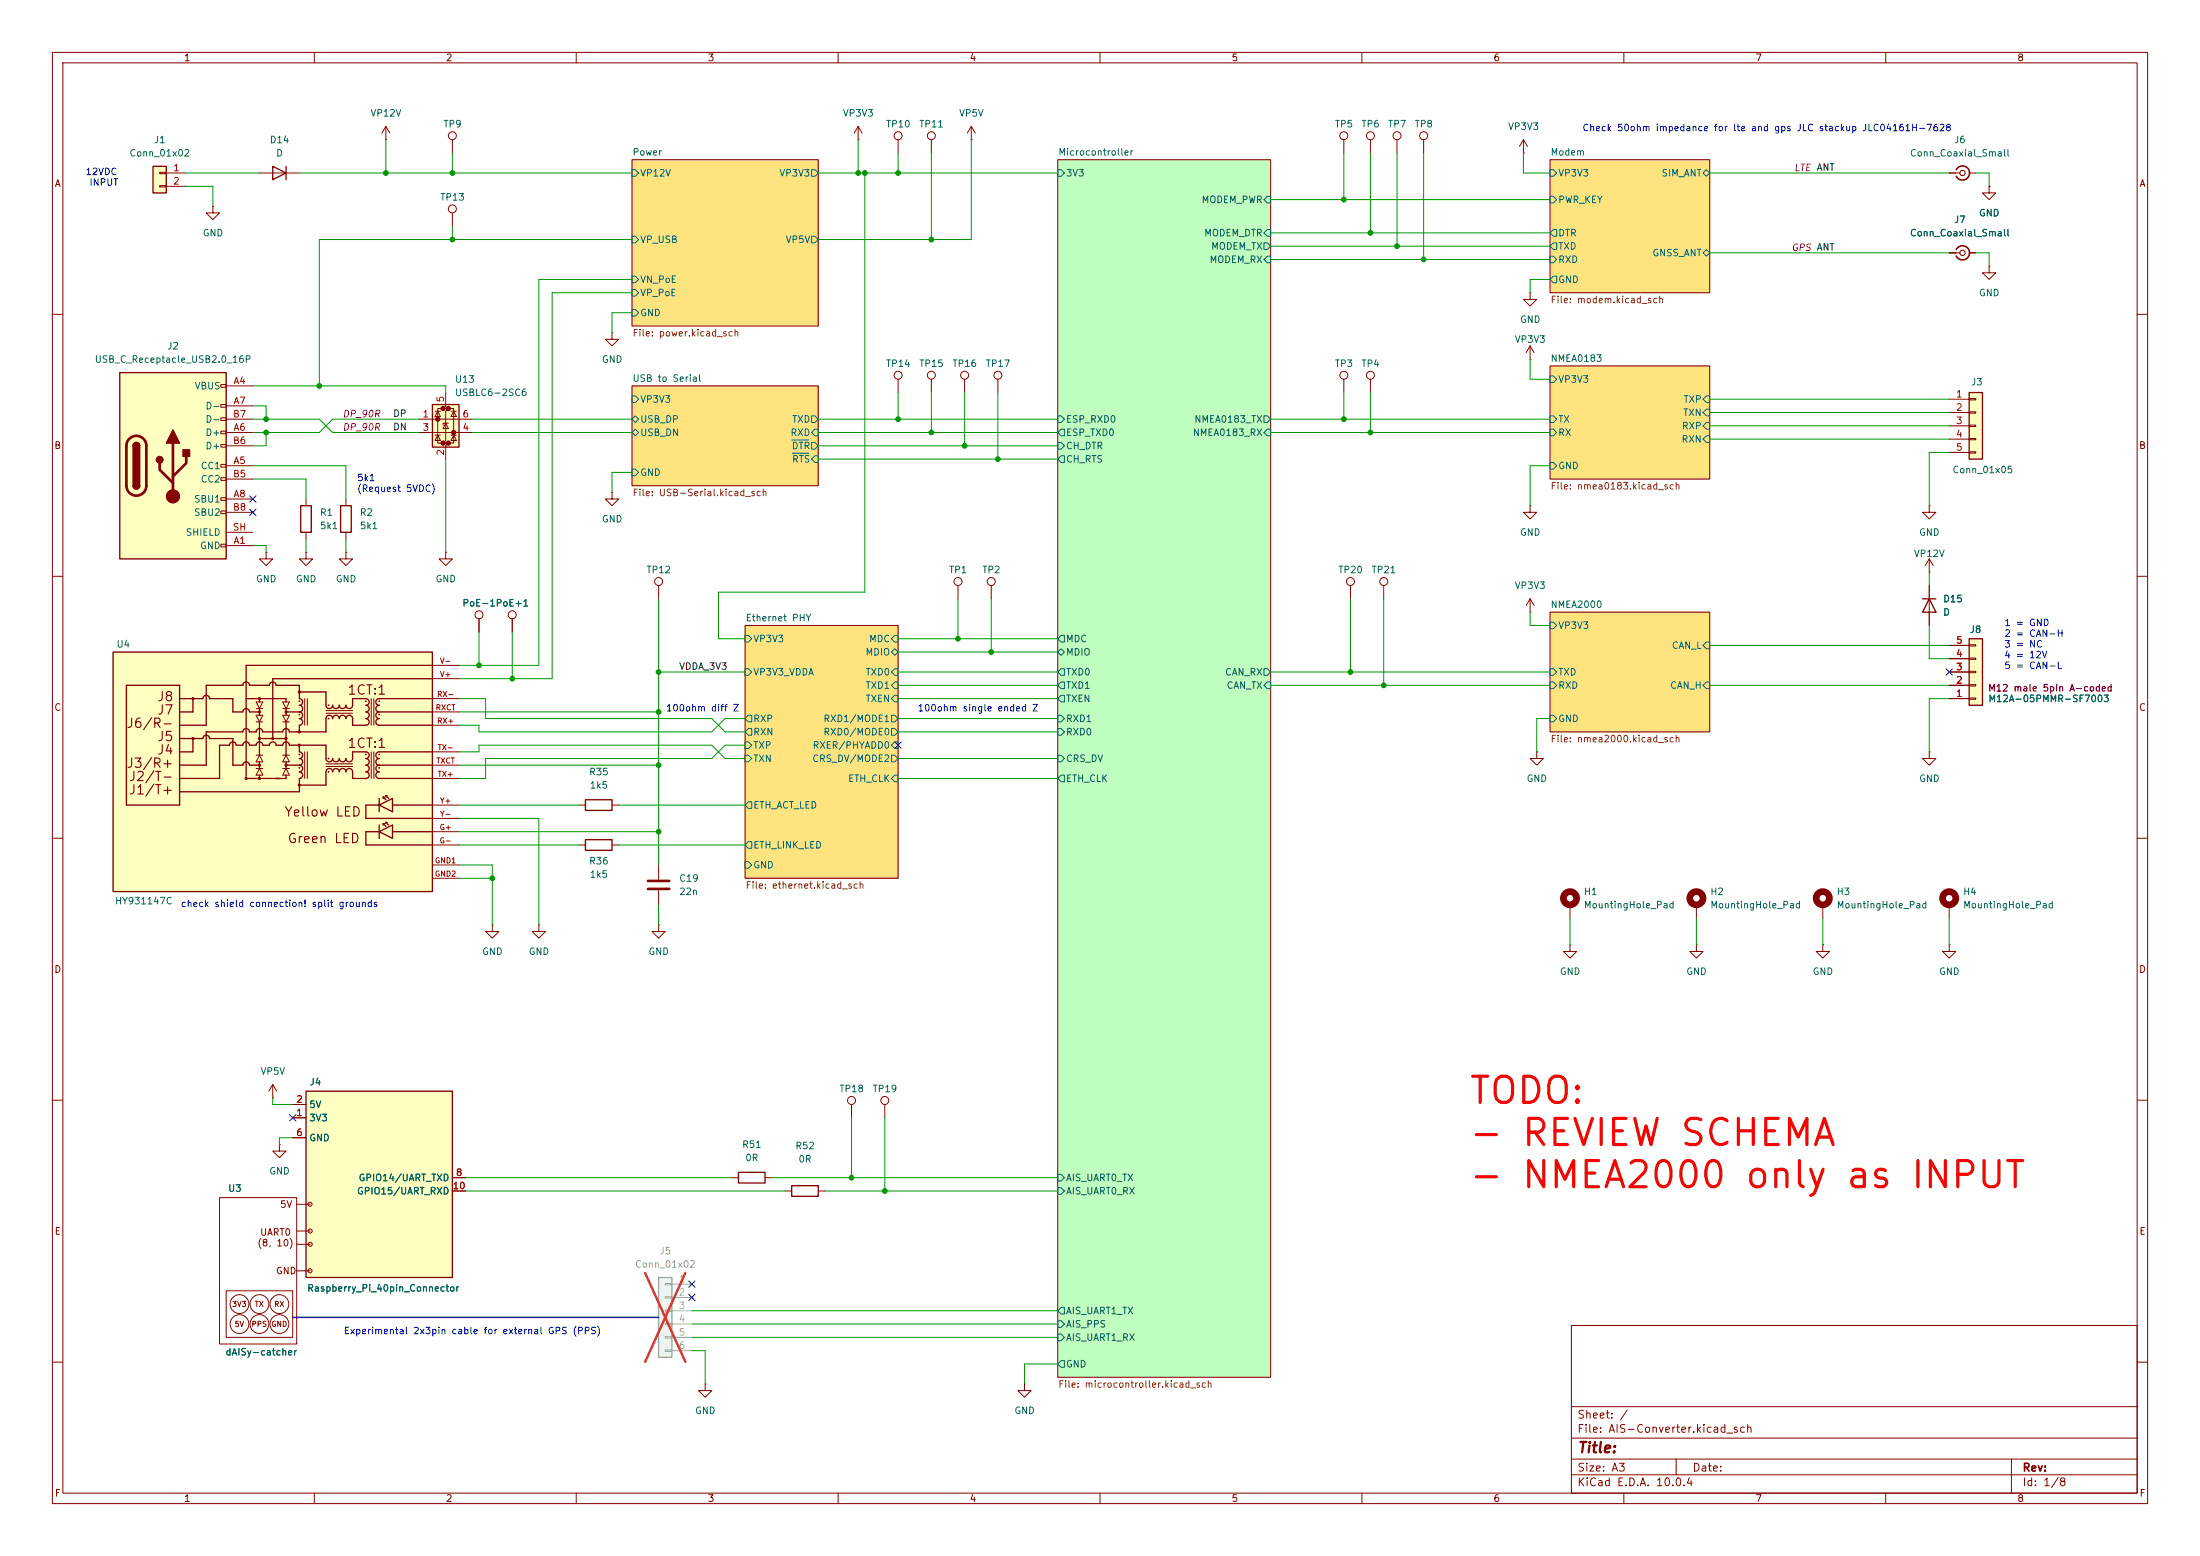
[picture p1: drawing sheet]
<svg xmlns="http://www.w3.org/2000/svg" width="420mm" height="297mm" viewBox="0 0 420 297" stroke-linecap="round" stroke-linejoin="round" font-family="sans-serif">
<g fill="none" stroke="#840000" stroke-width=".19">
<path d="M10 10h400v277h-400zM12 12h396v273h-396zM60 10v2M110 10v2M160 10v2M210 10v2M260 10v2M310 10v2M360 10v2M120.6 30.5h35.6v31.7h-35.6zM201.9 30.5h40.7v232.4h-40.7zM295.9 30.5h30.5v25.4h-30.5z"/>
<path d="M372.1 33h2M375.9 33h1.3M379.7 35.6v1.2h1.3l-1.3 1.3-1.2-1.3h1.2M379.7 35.6h.1M372.1 48.3h2M375.9 48.3h1.3M10 60h2M120.6 73.7h35.6v19h-35.6zM295.9 69.9h30.5v21.5h-30.5zM408 60h2M292.1 96.5v1.3h1.3l-1.3 1.3-1.3-1.3h1.3M292.1 96.5h.1"/>
<path d="M10 110h2M142.2 119.4h29.2v48.2h-29.2zM295.9 116.8h30.5v22.9h-30.5zM408 110h2M10 160h2M408 160h2M348 172.7v2.6M372.1 172.7v2.6M10 210h2M408 210h2M300 253h108v32h-108zM10 260h2"/>
<path d="M300 278.5h108M300 274.5h108M300 268.5h108M320 278.5v3M384 278.5v6.5M408 260h2M60 285v2M110 285v2M160 285v2M210 285v2M260 285v2M300 281.5h108"/>
<path d="M310 285v2M360 285v2"/>
</g>
<g fill="#ffe37f" stroke="#ffe37f" stroke-width=".19">
<path d="M295.9 116.8h30.5v22.9h-30.5z"/>
<path d="M295.9 69.9h30.5v21.5h-30.5z"/>
<path d="M295.9 30.5h30.5v25.4h-30.5z"/>
<path d="M120.6 30.5h35.6v31.7h-35.6z"/>
<path d="M120.6 73.7h35.6v19h-35.6z"/>
<path d="M142.2 119.4h29.2v48.2h-29.2z"/>
</g>
<path d="M201.9 30.5h40.7v232.4h-40.7z" fill="#bfffbf" stroke="#bfffbf" stroke-width=".19"/>
<g fill="none" stroke="#006464" stroke-width=".19">
<path d="M120.6 32.4h.7l.6 .6-.6 .7h-.7zM154.9 32.4h.7l.6 .6-.6 .7h-.7zM201.9 32.4h.7l.6 .6-.6 .7h-.7zM241.9 37.5h.7v1.2h-.7l-.6-.6zM295.9 37.5h.6l.7 .6-.7 .6h-.6zM295.9 32.4h.6l.7 .6-.7 .7h-.6zM325.8 32.4l.6 .6-.6 .7-.7-.7zM120.6 59.1h.7l.6 .6-.6 .6h-.7zM120.6 52.7h.7l.6 .6-.6 .7h-.7zM120.6 55.2h.7l.6 .7-.6 .6h-.7zM120.6 45.1h.7l.6 .6-.6 .7h-.7zM154.9 45.1h.7l.6 .6-.6 .7h-.7z"/>
<path d="M241.3 46.4h.6l.7 .6-.7 .6h-.6zM241.9 43.8h.7v1.3h-.7l-.6-.6zM241.9 48.9h.7v1.3h-.7l-.6-.7zM295.9 48.9h.6l.7 .6-.7 .7h-.6zM296.5 43.8h.7v1.3h-.7l-.6-.6zM296.5 52.7h.7v1.3h-.7l-.6-.7zM296.5 46.4h.7v1.2h-.7l-.6-.6zM325.1 48.3l.7-.7 .6 .7-.6 .6zM120.6 75.6h.7l.6 .6-.6 .6h-.7zM154.9 79.4h.7l.6 .6-.6 .6h-.7zM201.9 79.4h.7l.6 .6-.6 .6h-.7zM241.3 79.4h.6l.7 .6-.7 .6h-.6z"/>
<path d="M295.9 79.4h.6l.7 .6-.7 .6h-.6zM295.9 71.8h.6l.7 .6-.7 .6h-.6zM325.8 78.1h.6v1.3h-.6l-.7-.7zM325.8 75.6h.6v1.2h-.6l-.7-.6zM120.6 89.5h.7l.6 .7-.6 .6h-.7zM120.6 82.6l.7-.7 .6 .7-.6 .6zM120.6 80l.7-.6 .6 .6-.6 .6zM151.2 84h3.2M151.2 86.5h3.2M154.9 82.6l.7-.7h.6v1.3h-.6zM154.9 84.5h.7l.6 .6-.6 .6h-.7zM154.9 87.6l.7-.6h.6v1.3h-.6z"/>
<path d="M201.9 84.5h.7l.6 .6-.6 .6h-.7zM202.6 87h.6v1.3h-.6l-.7-.7zM202.6 81.9h.6v1.3h-.6l-.7-.6zM241.9 81.9h.7v1.3h-.7l-.6-.6zM295.9 88.3h.6l.7 .6-.7 .6h-.6zM295.9 81.9h.6l.7 .7-.7 .6h-.6zM325.8 83.2h.6v1.3h-.6l-.7-.7zM325.8 80.6h.6v1.3h-.6l-.7-.6zM295.9 118.7h.6l.7 .7-.7 .6h-.6zM142.2 121.3h.7l.6 .6-.6 .7h-.7zM142.2 127.6h.7l.6 .7-.6 .6h-.7zM142.9 139.1h.6v1.2h-.6l-.7-.6z"/>
<path d="M142.9 136.5h.6v1.3h-.6l-.7-.6zM170.2 124.5l.6-.7 .6 .7-.6 .6zM170.2 139.1h.6l.6 .6-.6 .6h-.6zM170.2 136.5h.6l.6 .7-.6 .6h-.6zM170.8 121.3h.6v1.3h-.6l-.6-.7zM170.8 127.6h.6v1.3h-.6l-.6-.6zM170.8 130.2h.6v1.2h-.6l-.6-.6zM170.8 132.7h.6v1.3h-.6l-.6-.6zM201.9 139.1h.7l.6 .6-.6 .6h-.7zM201.9 136.5h.7l.6 .7-.6 .6h-.7zM202.6 121.3h.6v1.3h-.6l-.7-.7zM202.6 123.8l.6 .7-.6 .6-.7-.6z"/>
<path d="M202.6 127.6h.6v1.3h-.6l-.7-.6zM202.6 130.2h.6v1.2h-.6l-.7-.6zM202.6 132.7h.6v1.3h-.6l-.7-.6zM241.3 127.6h.6l.7 .7-.7 .6h-.6zM241.9 130.2h.7v1.2h-.7l-.6-.6zM295.9 136.5h.6l.7 .7-.7 .6h-.6zM295.9 130.2h.6l.7 .6-.7 .6h-.6zM295.9 127.6h.6l.7 .7-.7 .6h-.6zM325.8 130.2h.6v1.2h-.6l-.7-.6zM325.8 122.6h.6v1.2h-.6l-.7-.6zM142.2 144.1h.7l.6 .7-.6 .6h-.7zM142.2 141.6h.7l.6 .6-.6 .7h-.7z"/>
<path d="M142.9 153h.6v1.3h-.6l-.7-.6zM170.2 144.1h.6l.6 .7-.6 .6h-.6zM170.8 148h.6v1.2h-.6l-.6-.6zM170.8 141.6h.6v1.3h-.6l-.6-.7zM201.9 144.1h.7l.6 .7-.6 .6h-.7zM202.6 148h.6v1.2h-.6l-.7-.6zM142.2 164.5h.7l.6 .6-.6 .6h-.7zM142.9 160.7h.6v1.2h-.6l-.7-.6zM201.9 224.2h.7l.6 .6-.6 .6h-.7zM201.9 226.7h.7l.6 .6-.6 .7h-.7zM201.9 252.1h.7l.6 .6-.6 .7h-.7zM201.9 254.6h.7l.6 .7-.6 .6h-.7z"/>
<path d="M202.6 259.7h.6v1.3h-.6l-.7-.7zM202.6 249.6h.6v1.2h-.6l-.7-.6z"/>
</g>
<g fill="none" stroke="#840000" stroke-width="1.3">
<circle cx="348" cy="171.4" r="1.27"/>
<circle cx="372.1" cy="171.4" r="1.27"/>
</g>
<g fill="none" stroke="#840000" stroke-width=".2">
<circle cx="374.6" cy="33" r=".51"/>
<circle cx="374.6" cy="48.3" r=".51"/>
</g>
<path d="M373.5 32.4a1.35 1.35 0 0 1 2-.4 1.35 1.35 0 0 1 0 2.1 1.35 1.35 0 0 1-2-.5M373.5 47.6a1.35 1.35 0 0 1 2-.4 1.35 1.35 0 0 1 0 2.1 1.35 1.35 0 0 1-2-.4" fill="none" stroke="#840000" stroke-width=".3"/>
<path d="M375.9 121.9h2.6v12.7h-2.6z" fill="#ffffc2"/>
<path d="M375.9 121.9h2.6v12.7h-2.6z" fill="none" stroke="#840000" stroke-width=".25"/>
<g fill="none" stroke="#840000" stroke-width=".19">
<path d="M379.7 50.8v1.3h1.3l-1.3 1.2-1.2-1.2h1.2M379.7 50.8h.1M257.8 111.8v2.5M372.1 133.4h3.8M372.1 130.8h3.8M372.1 128.3h3.8M372.1 125.7h3.8M372.1 123.2h3.8M375.9 133.2h1.3v.3h-1.3zM375.9 130.7h1.3v.2h-1.3zM375.9 128.1h1.3v.3h-1.3zM375.9 125.6h1.3v.3h-1.3z"/>
<path d="M375.9 123.1h1.3v.2h-1.3zM368.3 143.5v1.3h1.3l-1.3 1.3-1.3-1.3h1.3M368.3 143.5h.1"/>
<circle cx="257.8" cy="111" r=".76"/>
</g>
<path d="M375.9 74.9h2.6v12.7h-2.6z" fill="#ffffc2"/>
<path d="M375.9 74.9h2.6v12.7h-2.6z" fill="none" stroke="#840000" stroke-width=".25"/>
<g fill="none" stroke="#840000" stroke-width=".19">
<path d="M256.5 72.4v2.5M261.6 72.4v2.5M292.1 68.6h.1M292.1 66l-.8 1.3M292.1 66l.8 1.3M292.1 66v2.6M372.1 76.2h3.8M372.1 78.7h3.8M375.9 76.1h1.3v.2h-1.3zM375.9 78.6h1.3v.3h-1.3zM372.1 81.3h3.8M372.1 83.8h3.8"/>
<path d="M372.1 86.4h3.8M375.9 81.2h1.3v.2h-1.3zM375.9 83.7h1.3v.2h-1.3zM375.9 86.2h1.3v.3h-1.3zM348 180.3v1.3h1.2l-1.2 1.3-1.3-1.3h1.3M348 180.3h.1"/>
<circle cx="256.5" cy="71.6" r=".76"/>
<circle cx="261.6" cy="71.6" r=".76"/>
</g>
<path d="M125.7 243.8h2.6v15.3h-2.6z" fill="#f0f0f0"/>
<path d="M125.7 243.8h2.6v15.3h-2.6z" fill="none" stroke="#a1a1a1" stroke-width=".25"/>
<path d="M127 245h1.3v.2h-1.3zM127 247.5h1.3v.3h-1.3zM127 250.1h1.3v.2h-1.3zM127 252.6h1.3v.3h-1.3zM127 255.1h1.3v.3h-1.3zM127 257.7h1.3v.2h-1.3zM128.3 245.1h3.8M128.3 247.6h3.8M128.3 250.2h3.8M128.3 252.7h3.8M128.3 255.3h3.8M128.3 257.8h3.8" fill="none" stroke="#a1a1a1" stroke-width=".19"/>
<path d="M123.2 243l7.6 16.9M130.8 243l-7.6 16.9" fill="none" stroke="#e12e31" stroke-width=".46"/>
<g fill="none" stroke="#840000" stroke-width=".19">
<path d="M163.8 26.7h.1M163.8 24.1l-.7 1.3M163.8 24.1l.8 1.3M163.8 24.1v2.6M171.4 26.7v2.5M177.8 26.7v2.5M185.4 26.7h.1M185.4 24.1l-.7 1.3M185.4 24.1l.8 1.3M185.4 24.1v2.6M256.5 26.7v2.5M261.6 26.7v2.5"/>
<path d="M266.7 26.7v2.5M271.8 26.7v2.5M290.8 29.2h.1M290.8 26.7l-.7 1.2M290.8 26.7l.8 1.2M290.8 26.7v2.5M292.1 55.9v1.3h1.3l-1.3 1.2-1.3-1.2h1.3M292.1 55.9h.1M116.8 63.5v1.3h1.3l-1.3 1.2-1.2-1.2h1.2M116.8 63.5h.1M171.4 72.4v2.5M177.8 72.4v2.5"/>
<path d="M184.1 72.4v2.5M264.2 111.8v2.5M292.1 116.8h.1M292.1 114.3l-.8 1.3M292.1 114.3l.8 1.3M292.1 114.3v2.5M368.3 111.8v7.6M293.4 143.5v1.3h1.2l-1.2 1.3-1.3-1.3h1.3M293.4 143.5h.1M299.7 172.7v2.6M323.8 172.7v2.6M299.7 180.3v1.3h1.3l-1.3 1.3-1.3-1.3h1.3"/>
<path d="M299.7 180.3h.1M323.8 180.3v1.3h1.3l-1.3 1.3-1.2-1.3h1.2M323.8 180.3h.1M372.1 180.3v1.3h1.3l-1.3 1.3-1.3-1.3h1.3M372.1 180.3h.1M162.6 210.8v2.6M168.9 210.8v2.6M139.7 224.8h1.3M146 224.8h1.3"/>
<circle cx="171.5" cy="25.9" r=".76"/>
<circle cx="177.8" cy="25.9" r=".76"/>
<circle cx="256.5" cy="25.9" r=".76"/>
<circle cx="261.6" cy="25.9" r=".76"/>
<circle cx="266.7" cy="25.9" r=".76"/>
<circle cx="271.8" cy="25.9" r=".76"/>
<circle cx="171.4" cy="71.6" r=".76"/>
<circle cx="177.8" cy="71.6" r=".76"/>
<circle cx="184.1" cy="71.6" r=".76"/>
<circle cx="264.2" cy="111" r=".76"/>
<circle cx="162.6" cy="210.1" r=".76"/>
<circle cx="168.9" cy="210.1" r=".76"/>
</g>
<g fill="none" stroke="#840000" stroke-width="1.3">
<circle cx="299.7" cy="171.4" r="1.27"/>
<circle cx="323.9" cy="171.4" r="1.27"/>
</g>
<path d="M367 114.3h2.6M368.3 114.3l1.3 2.5h-2.6zM141 223.8h5v2h-5z" fill="none" stroke="#840000" stroke-width=".25"/>
<path d="M58.4 208.3h28v35.5h-28z" fill="#ffffc2"/>
<path d="M111.8 152.7h5v2h-5zM111.8 160.3h5v2h-5zM58.4 208.3h28v35.5h-28zM151.1 226.3h5.1v2h-5.1z" fill="none" stroke="#840000" stroke-width=".25"/>
<g fill="none" stroke="#840000" stroke-width=".19">
<path d="M190.5 72.4v2.5M368.3 96.5v1.3h1.3l-1.3 1.3-1.3-1.3h1.3M368.3 96.5h.1M182.9 111.8v2.5M189.2 111.8v2.5M368.3 109.2h.1M368.3 106.7l-.8 1.3M368.3 106.7l.8 1.3M368.3 106.7v2.5M110.5 153.7h1.3M116.8 153.7h1.3M94 176.5v1.3h1.2l-1.2 1.3-1.3-1.3h1.3"/>
<path d="M94 176.5h.1M102.9 176.5v1.3h1.2l-1.2 1.3-1.3-1.3h1.3M102.9 176.5h.1M110.5 161.3h1.3M116.8 161.3h1.3M125.7 176.5v1.3h1.3l-1.3 1.3-1.2-1.3h1.2M125.7 176.5h.1M125.7 165.1v2.8M125.7 169.9v2.8M52.1 209.6h.1M52.1 207l-.8 1.3M52.1 207l.7 1.3"/>
<path d="M52.1 207v2.6M53.3 218.4v1.3h1.3l-1.3 1.3-1.2-1.3h1.2M53.3 218.4h.1M55.9 213.4h2.5M55.9 210.8h2.5M55.9 217.2h2.5M41.9 228.6h14.7v27.9h-14.7zM56.6 229.9h2.6M56.7 235h2.5M56.7 237.5h2.5M86.4 224.8h2.5M86.4 227.3h2.5"/>
<path d="M149.9 227.3h1.2M156.2 227.3h1.3M43.2 246.4h12.7v8.9h-12.7zM56.6 242.6h2.6M134.6 264.2v1.2h1.3l-1.3 1.3-1.3-1.3h1.3M134.6 264.2h.1M195.6 264.2v1.2h1.2l-1.2 1.3-1.3-1.3h1.3M195.6 264.2h.1"/>
<circle cx="190.5" cy="71.6" r=".76"/>
<circle cx="182.9" cy="111" r=".76"/>
<circle cx="189.2" cy="111" r=".76"/>
<circle cx="59.2" cy="229.9" r=".39"/>
<circle cx="59.2" cy="235" r=".39"/>
<circle cx="59.2" cy="237.5" r=".39"/>
<circle cx="45.7" cy="252.7" r="1.8"/>
<circle cx="45.7" cy="248.9" r="1.8"/>
<circle cx="49.5" cy="248.9" r="1.8"/>
<circle cx="49.5" cy="252.7" r="1.8"/>
<circle cx="53.3" cy="248.9" r="1.8"/>
<circle cx="53.3" cy="252.7" r="1.8"/>
<circle cx="59.2" cy="242.6" r=".39"/>
</g>
<path d="M123.7 168.1h4.1M123.7 169.7h4.1" fill="none" stroke="#840000" stroke-width=".51"/>
<path d="M29.2 31.8h2.5v5h-2.5z" fill="#ffffc2"/>
<path d="M29.2 31.8h2.5v5h-2.5zM57.4 96.5h2v5.1h-2zM65 96.5h2.1v5.1h-2.1z" fill="none" stroke="#840000" stroke-width=".25"/>
<path d="M30.5 32.9h1.2v.2h-1.2zM30.5 35.4h1.2v.3h-1.2zM31.7 33h3.9M31.7 35.6h3.9M58.4 95.3v1.2M66 95.3v1.2M116.8 94v1.3h1.3l-1.3 1.2-1.2-1.2h1.2M116.8 94h.1M58.4 101.6v1.3M66 101.6v1.3M85.1 105.4v1.3h1.3l-1.3 1.3-1.3-1.3h1.3M85.1 105.4h.1" fill="none" stroke="#840000" stroke-width=".19"/>
<path d="M82.5 77.2h5.1v8.1h-5.1z" fill="#ffffc2"/>
<g fill="#840000" stroke="#840000" stroke-width=".51">
<circle cx="83.6" cy="80" r=".25"/>
<circle cx="84.6" cy="78" r=".25"/>
<circle cx="84.6" cy="84.6" r=".25"/>
<circle cx="85.6" cy="78" r=".25"/>
<circle cx="85.6" cy="84.6" r=".25"/>
<circle cx="86.6" cy="82.5" r=".25"/>
</g>
<g fill="none" stroke="#840000" stroke-width=".19">
<path d="M83.1 78.5h1M83.6 78.5l.5 1h-1zM84.6 78h-1v6.6h1M85.1 74.9v2.6l-.5 .5h1l-.5 .5v5.6l-.5 .5h1l-.5 .5v2.5M85.6 78h1v6.6h-1M86.1 78.5h1M86.6 78.5l.5 1h-1zM80 80h10.2M80 82.6h10.2M83.1 83.1h1M83.6 83.1l.5 1h-1zM85.1 80.8l.5 1h-1z"/>
<path d="M85.6 80.8h-1v.4M86.1 83.1h1M86.6 83.1l.5 1h-1z"/>
</g>
<path d="M82.5 77.2h5.1v8.1h-5.1z" fill="none" stroke="#840000" stroke-width=".25"/>
<path d="M22.9 71.1h20.3v35.6h-20.3z" fill="#ffffc2"/>
<g fill="none" stroke="#840000" stroke-width=".19">
<path d="M42.2 73.4h1v.5h-1zM42.2 77.2h1v.5h-1zM42.2 79.8h1v.5h-1zM43.2 73.7h5.1M43.2 77.5h5.1M42.2 82.3h1v.5h-1zM42.2 84.8h1v.5h-1zM42.2 88.6h1v.6h-1zM42.2 91.2h1v.5h-1zM42.2 95h1v.5h-1zM42.2 97.5h1v.5h-1zM43.2 88.9h5.1"/>
<path d="M43.2 82.6h5.1M43.2 95.3h5.1M43.2 91.4h5.1M43.2 85.1h5.1M43.2 80h5.1M43.2 97.8h5.1M42.2 103.9h1v.5h-1zM43.2 104.1h5.1M43.2 101.6h5.1M50.8 105.4v1.3h1.3l-1.3 1.3-1.3-1.3h1.3M50.8 105.4h.1"/>
</g>
<path d="M22.9 71.1h20.3v35.6h-20.3zM25.4 85.1a.64 .64 0 0 1 .6-.6 .64 .64 0 0 1 .7 .6M25.4 92.7a.64 .64 0 0 0 .6 .6 .64 .64 0 0 0 .7-.6" fill="none" stroke="#840000" stroke-width=".25"/>
<path d="M24.7 83.8a1.9 1.9 0 0 1 2.1-.5 1.9 1.9 0 0 1 1.1 1.8v7.6a1.91 1.91 0 0 1-1.9 1.9 1.91 1.91 0 0 1-1.9-1.9v-7.8l.2-.6zM30.5 88.4v1.3l2.5 2.5M33 84.6v10.1M35.6 87.1v1.3l-2.6 2.5" fill="none" stroke="#840000" stroke-width=".51"/>
<g fill="#840000" stroke="#840000" stroke-width=".25">
<path d="M25.4 85.1h1.3v7.6h-1.3z"/>
<path d="M25.6 84.6a.64 .64 0 0 1 .7-.1 .64 .64 0 0 1 .4 .6h-1.3z"/>
<path d="M25.4 92.7h1.3a.64 .64 0 0 1-.7 .6 .64 .64 0 0 1-.6-.6z"/>
<path d="M33 82l1.3 2.6h-2.6z"/>
<path d="M34.9 85.9h1.3v1.2h-1.3z"/>
<circle cx="30.5" cy="87.8" r=".63"/>
</g>
<circle cx="33" cy="94.7" r="1.27" fill="#840000" stroke="#840000" stroke-width=".19"/>
<path d="M21.6 124.5h60.9v45.7h-60.9z" fill="#ffffc2"/>
<g fill="none" stroke="#840000" stroke-width=".25">
<path d="M52.1 31.8l2.5 1.2-2.5 1.3zM54.6 31.8v2.5M21.6 124.5h60.9v45.7h-60.9zM24.1 130.8h10.2v22.9h-10.2zM34.3 133.4h4.4a.64 .64 0 0 1 .7-.7 .64 .64 0 0 1 .6 .7h4.4v2.5h2a.64 .64 0 0 1 .6-.6 .64 .64 0 0 1 .6 .6h1.9M36.8 133.4v2.5h-2.5M47 133.4h7.6v.6M49.5 133.4v.6M49.5 135.3v1.2M49.5 137.8v6.3M54.6 135.9h2.5a.64 .64 0 0 0 .7-.6 .64 .64 0 0 0-.7-.7 .63 .63 0 0 0 .7-.6 .63 .63 0 0 0-.7-.6v-2.6h-4.4a.64 .64 0 0 0-.6-.6 .64 .64 0 0 0-.7 .6h-3.8a.64 .64 0 0 0-.6-.6 .64 .64 0 0 0-.6 .6h-7v7.6h-5.1M54.6 135.3v1.2"/>
<path d="M54.6 137.8v6.3M57.1 132.1h5.1v2.5a.64 .64 0 0 0 .7 .7 .64 .64 0 0 0 .6-.7 .64 .64 0 0 0 .6 .7 .64 .64 0 0 0 .7-.7 .64 .64 0 0 0 .6 .7 .64 .64 0 0 0 .6-.7 .64 .64 0 0 0 .7 .7 .64 .64 0 0 0 .6-.7v-1.2h2.5a.63 .63 0 0 1 .7 .6 .63 .63 0 0 1-.7 .6 .64 .64 0 0 1 .7 .7 .64 .64 0 0 1-.7 .6M57.1 135.9a.63 .63 0 0 1 .7 .6 .63 .63 0 0 1-.7 .7 .64 .64 0 0 1 .7 .6 .64 .64 0 0 1-.7 .6v1.3M69.8 135.9a.63 .63 0 0 1 .7 .6 .63 .63 0 0 1-.7 .7 .64 .64 0 0 1 .7 .6 .64 .64 0 0 1-.7 .6h-2.5v-1.2a.64 .64 0 0 0-.6-.7 .64 .64 0 0 0-.7 .7 .64 .64 0 0 0-.6-.7 .64 .64 0 0 0-.6 .7 .64 .64 0 0 0-.7-.7 .64 .64 0 0 0-.6 .7 .64 .64 0 0 0-.6-.7 .64 .64 0 0 0-.7 .7v2.5h-7a.64 .64 0 0 0-.6-.6 .64 .64 0 0 0-.6 .6h-3.8a.64 .64 0 0 0-.7-.6 .64 .64 0 0 0-.6 .6h-1.3a.64 .64 0 0 0-.6-.6 .64 .64 0 0 0-.6 .6h-7v6.4h-5.1M82.5 133.4h-10.1a.64 .64 0 0 0-.7 .6 .64 .64 0 0 0 .7 .6 .64 .64 0 0 0-.7 .7 .64 .64 0 0 0 .7 .6M82.5 135.9h-10.1a.64 .64 0 0 0-.7 .6 .64 .64 0 0 0 .7 .7 .64 .64 0 0 0-.7 .6 .64 .64 0 0 0 .7 .6h10.1M82.5 127h-35.5v21.6h7.6v-.6M82.5 129.5h-30.4v11.5M34.3 148.6h7.6v-6.4h1.9a.63 .63 0 0 1 .7-.6 .63 .63 0 0 1 .6 .6h1.3a.63 .63 0 0 1 .6-.6 .63 .63 0 0 1 .6 .6h1.3a.63 .63 0 0 1 .7-.6 .63 .63 0 0 1 .6 .6h1.2a.63 .63 0 0 1 .7-.6 .63 .63 0 0 1 .6 .6h1.3a.63 .63 0 0 1 .6-.6 .63 .63 0 0 1 .6 .6h7v2.6a.64 .64 0 0 0 .7 .6 .64 .64 0 0 0 .6-.6 .64 .64 0 0 0 .6 .6 .64 .64 0 0 0 .7-.6 .64 .64 0 0 0 .6 .6 .64 .64 0 0 0 .6-.6 .64 .64 0 0 0 .7 .6 .64 .64 0 0 0 .6-.6v-1.3h2.5a.63 .63 0 0 1 .7 .6 .63 .63 0 0 1-.7 .7 .64 .64 0 0 1 .7 .6 .64 .64 0 0 1-.7 .7 .64 .64 0 0 1 .7 .6 .64 .64 0 0 1-.7 .6 .64 .64 0 0 1 .7 .7 .64 .64 0 0 1-.7 .6h-2.5v-1.3a.64 .64 0 0 0-.6-.6 .64 .64 0 0 0-.7 .6 .64 .64 0 0 0-.6-.6 .64 .64 0 0 0-.6 .6 .64 .64 0 0 0-.7-.6 .64 .64 0 0 0-.6 .6 .64 .64 0 0 0-.6-.6 .64 .64 0 0 0-.7 .6v2.6h-5.1M34.3 141h4.4a.64 .64 0 0 1 .7-.7 .64 .64 0 0 1 .6 .7h4.4v5.1h2a.64 .64 0 0 1 .6-.7 .64 .64 0 0 1 .6 .7h1.9M36.8 141v2.5h-2.5M49.5 141h5.1"/>
<path d="M49.5 145.4v1.3M49.5 148v.6M54.6 146.1h2.5M54.6 145.4v1.3M57.1 142.2v1.3a.63 .63 0 0 1 .7 .6 .63 .63 0 0 1-.7 .7 .64 .64 0 0 1 .7 .6 .64 .64 0 0 1-.7 .7M57.1 146.1a.63 .63 0 0 1 .7 .6 .63 .63 0 0 1-.7 .6 .64 .64 0 0 1 .7 .7 .64 .64 0 0 1-.7 .6v2.5h-22.8M72.4 146.1a.64 .64 0 0 0-.7 .6 .64 .64 0 0 0 .7 .6 .64 .64 0 0 0-.7 .7 .64 .64 0 0 0 .7 .6M72.4 146.1h10.1M72.4 148.6h10.1M72.4 153.7h-2.6v2.5h12.7M72.4 158.8h-2.6v2.5h12.7M72.4 153.7l2.5-1.3v2.5z"/>
<path d="M72.4 158.8l2.5-1.3v2.5zM72.4 152.4v2.5M72.4 157.5v2.5M73.2 152.1l.5 .6M73.2 157.2l.5 .5M73.2 152.1h.2M73.2 157.2h.2M73.2 152.1v.3M73.2 157.2v.3M73.7 151.9l.5 .5M73.7 157l.5 .5M73.7 151.9h.2"/>
<path d="M73.7 151.9v.2M73.7 157v.2M73.7 157h.2M74.9 153.7h7.6M74.9 158.8h7.6M82.5 143.5h-10.1a.64 .64 0 0 0-.7 .6 .64 .64 0 0 0 .7 .7 .64 .64 0 0 0-.7 .6 .64 .64 0 0 0 .7 .7"/>
</g>
<g fill="none" stroke="#840000" stroke-width=".19">
<path d="M40.6 39.4v1.2h1.3l-1.3 1.3-1.2-1.3h1.2M40.6 39.4h.1M49.5 33h7.6M73.7 26.7h.1M73.7 24.1l-.8 1.3M73.7 24.1l.7 1.3M73.7 24.1v2.6M86.4 26.7v2.5M379.7 35.6h.1M86.4 40.6v2.6M372.1 48.3h1.3M375.9 48.3h1.3"/>
<path d="M58.4 105.4v1.3h1.3l-1.3 1.3-1.3-1.3h1.3M58.4 105.4h.1M66 105.4v1.3h1.3l-1.3 1.3-1.2-1.3h1.2M66 105.4h.1M91.4 118.1v2.6M97.8 118.1v2.6M125.7 111.8v2.5M368.3 111.8v2.5M368.3 116.8v2.6M48.9 134h1.3l-.7 1.3zM48.9 135.3h1.3M48.9 136.5h1.3l-.7 1.3z"/>
<path d="M48.9 137.8h1.3M54 134h1.2l-.6 1.3zM54 136.5h1.2l-.6 1.3zM54 135.3h1.2M54 137.8h1.2M58.2 133.4v5M58.7 133.4v5M62.2 135.6h5.1M62.2 136.1h5.1M70.9 133.4v5M71.4 133.4v5M82.5 138.4h5.1"/>
<path d="M82.5 133.4h5.1M82.5 135.9h5.1M82.5 129.5h5.1M82.5 127h5.1M372.1 133.4h3.8M372.1 130.8h3.8M372.1 128.3h3.8M372.1 125.7h3.8M372.1 123.2h3.8M48.9 144.1h1.3M48.9 146.7h1.3M49.5 144.1l.7 1.3h-1.3z"/>
<path d="M49.5 146.7l.7 1.3h-1.3zM54 144.1h1.2M54 146.7h1.2M54.6 144.1l.6 1.3h-1.2zM54.6 146.7l.6 1.3h-1.2zM58.2 143.5v5.1M58.7 143.5v5.1M62.2 145.8h5.1M62.2 146.3h5.1M70.9 143.5v5.1M71.4 143.5v5.1M82.5 158.8h5.1"/>
<path d="M82.5 148.6h5.1M82.5 143.5h5.1M82.5 146.1h5.1M82.5 153.7h5.1M82.5 156.2h5.1M82.5 165.1h5.1M82.5 167.6h5.1M82.5 161.3h5.1M55.9 213.4h2.5M55.9 210.8h2.5M55.9 217.2h2.5M86.4 224.8h2.5"/>
<path d="M86.4 227.3h2.5"/>
<circle cx="86.4" cy="25.9" r=".76"/>
<circle cx="86.4" cy="39.9" r=".76"/>
<circle cx="91.4" cy="117.3" r=".76"/>
<circle cx="97.8" cy="117.3" r=".76"/>
<circle cx="125.7" cy="111" r=".76"/>
<circle cx="57.2" cy="136.4" r=".08"/>
<circle cx="57.2" cy="133.9" r=".08"/>
<circle cx="62.7" cy="137.2" r=".08"/>
<circle cx="62.7" cy="134.6" r=".08"/>
<circle cx="69.9" cy="133.9" r=".08"/>
<circle cx="72.4" cy="136.4" r=".08"/>
<circle cx="72.4" cy="133.9" r=".08"/>
<circle cx="57.2" cy="144" r=".08"/>
<circle cx="57.2" cy="146.6" r=".08"/>
<circle cx="62.7" cy="144.8" r=".08"/>
<circle cx="62.7" cy="147.3" r=".08"/>
<circle cx="69.9" cy="144" r=".08"/>
<circle cx="72.4" cy="144" r=".08"/>
<circle cx="72.4" cy="146.6" r=".08"/>
</g>
<g fill="none" stroke="#840000" stroke-width=".2">
<circle cx="36.8" cy="133.3" r=".2"/>
<circle cx="49.5" cy="135.9" r=".2"/>
<circle cx="49.5" cy="133.3" r=".2"/>
<circle cx="54.6" cy="135.9" r=".2"/>
<circle cx="57.1" cy="139.7" r=".2"/>
<circle cx="57.1" cy="132.1" r=".2"/>
<circle cx="36.8" cy="141" r=".2"/>
<circle cx="47" cy="148.6" r=".2"/>
<circle cx="49.5" cy="141" r=".2"/>
<circle cx="49.5" cy="146" r=".2"/>
<circle cx="49.5" cy="148.6" r=".2"/>
<circle cx="52.1" cy="141" r=".2"/>
<circle cx="54.6" cy="141" r=".2"/>
<circle cx="54.6" cy="146" r=".2"/>
<circle cx="57.1" cy="142.2" r=".2"/>
<circle cx="57.1" cy="149.9" r=".2"/>
</g>
<path d="M55.9 251.5h69.8" fill="none" stroke="#0000c2" stroke-width=".3"/>
<g fill="none" stroke="#009600" stroke-width=".19">
<path d="M35.6 33h13.9M35.6 35.6h5v3.8M57.1 33h63.5M73.7 26.7v6.3M86.4 29.2v3.8M156.2 33h45.7M163.8 26.7v6.3M165.1 33v80h-27.9v8.9h5M171.4 29.2v3.8M177.8 29.2v16.5M185.4 26.7v19h-29.2M242.6 38.1h53.3"/>
<path d="M256.5 29.2v8.9M261.6 29.2v15.3M266.7 29.2v17.8M271.8 29.2v20.3M290.8 29.2v3.8h5.1M326.4 33h45.7M377.2 33h2.5v2.6M86.4 43.2v2.5M120.6 53.3h-17.7v73.7h-15.3M120.6 45.7h-59.6v28M120.6 59.7h-3.8v3.8M120.6 55.9h-15.2v73.6h-17.8"/>
<path d="M242.6 44.5h53.3M242.6 47h53.3M242.6 49.5h53.3M295.9 53.3h-3.8v2.6M326.4 48.3h45.7M377.2 48.3h2.5v2.5M48.3 77.5h2.5v2.5M48.3 73.7h36.8v1.2M171.4 74.9v5.1M177.8 74.9v7.7M184.1 74.9v10.2M190.5 74.9v12.7"/>
<path d="M256.5 74.9v5.1M261.6 74.9v7.7M292.1 68.6v3.8h3.8M326.4 76.2h45.7M326.4 78.7h45.7M48.3 80h12.7l2.5 2.6h16.5M48.3 91.4h10.1v3.9M48.3 88.9h17.7v6.4M50.8 82.6v2.5h-2.5M80 80h-16.5l-2.5 2.6h-12.7M85.1 87.6v17.8M90.2 82.6h30.4"/>
<path d="M90.2 80h30.4M120.6 90.2h-3.8v3.8M156.2 85.1h45.7M156.2 87.6h45.7M156.2 82.6h45.7M156.2 80h45.7M242.6 82.6h53.3M242.6 80h53.3M295.9 88.9h-3.8v7.6M326.4 81.3h45.7M326.4 83.8h45.7M372.1 86.4h-3.8v10.1"/>
<path d="M48.3 104.1h2.5v1.3M58.4 102.9v2.5M66 102.9v2.5M125.7 114.3v50.8M182.9 114.3v7.6M189.2 114.3v10.2M257.8 114.3v14M264.2 114.3v16.5M292.1 116.8v2.6h3.8M368.3 119.4v6.3h3.8M368.3 109.2v2.6M87.6 133.4h5.1v3.8h43.2l2.5 2.5h3.8"/>
<path d="M87.6 135.9h38.1M91.4 120.7v6.3M97.8 120.7v8.8M125.7 128.3h16.5M142.2 137.2h-3.8l-2.5 2.5h-44.5v-1.3h-3.8M171.4 121.9h30.5M171.4 128.3h30.5M171.4 124.5h30.5M171.4 139.7h30.5M171.4 130.8h30.5M171.4 137.2h30.5M171.4 133.4h30.5"/>
<path d="M242.6 128.3h53.3M242.6 130.8h53.3M295.9 137.2h-2.5v6.3M326.4 130.8h45.7M326.4 123.2h45.7M372.1 133.4h-3.8v10.1M87.6 143.5h3.8v-1.3h44.5l2.5 2.6h3.8M87.6 153.7h22.9M87.6 156.2h15.3v20.3M87.6 158.8h38.1M87.6 146.1h38.1M118.1 153.7h24.1"/>
<path d="M142.2 142.2h-3.8l-2.5 2.6h-43.2v3.8h-5.1M171.4 148.6h30.5M171.4 144.8h30.5M87.6 161.3h22.9M87.6 167.6h6.4M87.6 165.1h6.4v11.4M118.1 161.3h24.1M125.7 172.7v3.8M299.7 175.3v5M323.8 175.3v5M348 175.3v5M372.1 175.3v5"/>
<path d="M52.1 209.6v1.2h3.8M55.9 217.2h-2.6v1.2M162.6 213.4v11.4M168.9 213.4v13.9M88.9 227.3h61M88.9 224.8h50.8M147.3 224.8h54.6M157.5 227.3h44.4M132.1 257.8h2.5v6.4M132.1 255.3h69.8M132.1 250.2h69.8M132.1 252.7h69.8"/>
<path d="M201.9 260.3h-6.3v3.9"/>
</g>
<g fill="none" stroke="#000084" stroke-width=".19">
<path d="M47.7 94.6l1.2 1.3M47.7 97.2l1.2 1.2M48.9 94.6l-1.2 1.3M48.9 97.2l-1.2 1.2M371.5 127.7l1.2 1.2M372.7 127.7l-1.2 1.2M170.8 141.6l1.3 1.2M172.1 141.6l-1.3 1.2M55.3 212.8l1.2 1.2M56.5 212.8l-1.2 1.2M131.5 244.5l1.2 1.2M131.5 247l1.2 1.3"/>
<path d="M132.7 244.5l-1.2 1.2M132.7 247l-1.2 1.3"/>
</g>
<g fill="#009600" stroke="#009600" stroke-width=".19">
<circle cx="261.6" cy="82.6" r=".46"/>
<circle cx="256.5" cy="80" r=".46"/>
<circle cx="177.8" cy="82.6" r=".46"/>
<circle cx="171.4" cy="80" r=".46"/>
<circle cx="256.5" cy="38.1" r=".46"/>
<circle cx="264.2" cy="130.8" r=".46"/>
<circle cx="257.8" cy="128.3" r=".46"/>
<circle cx="190.5" cy="87.6" r=".46"/>
<circle cx="182.9" cy="121.9" r=".46"/>
<circle cx="184.1" cy="85.1" r=".46"/>
<circle cx="189.2" cy="124.5" r=".46"/>
<circle cx="125.7" cy="135.9" r=".46"/>
<circle cx="125.7" cy="128.3" r=".46"/>
<circle cx="125.7" cy="146.1" r=".46"/>
<circle cx="125.7" cy="158.8" r=".46"/>
<circle cx="271.8" cy="49.5" r=".46"/>
<circle cx="261.6" cy="44.5" r=".46"/>
<circle cx="266.7" cy="47" r=".46"/>
<circle cx="163.8" cy="33" r=".46"/>
<circle cx="165.1" cy="33" r=".46"/>
<circle cx="177.8" cy="45.7" r=".46"/>
<circle cx="171.4" cy="33" r=".46"/>
<circle cx="168.9" cy="227.3" r=".46"/>
<circle cx="162.6" cy="224.8" r=".46"/>
<circle cx="94" cy="167.6" r=".46"/>
<circle cx="91.4" cy="127" r=".46"/>
<circle cx="50.8" cy="80" r=".46"/>
<circle cx="50.8" cy="82.6" r=".46"/>
<circle cx="61" cy="73.7" r=".46"/>
<circle cx="73.7" cy="33" r=".46"/>
<circle cx="97.8" cy="129.5" r=".46"/>
<circle cx="86.4" cy="45.7" r=".46"/>
<circle cx="86.4" cy="33" r=".46"/>
</g>
<g font-size="5" fill="#f00">
<text x="280.2" y="211.9">TODO:</text>
<text x="280.2" y="220">- REVIEW SCHEMA</text>
<text x="280.2" y="228">- NMEA2000 only as INPUT</text>
</g>
<text font-size="2" fill="#840000" x="301" y="277.8">Title:</text>
<g font-size="1.8" fill="#840000">
<text x="29.9" y="134.3">J8</text>
<text x="29.9" y="136.8">J7</text>
<text x="66.2" y="133">1CT:1</text>
<text x="24" y="139.4">J6/R-</text>
<text x="29.9" y="141.9">J5</text>
<text x="66.2" y="143.2">1CT:1</text>
<text x="24" y="147">J3/R+</text>
<text x="24.5" y="149.5">J2/T-</text>
<text x="29.9" y="144.5">J4</text>
<text x="24.5" y="152.1">J1/T+</text>
<text x="54.2" y="156.3">Yellow LED</text>
<text x="54.8" y="161.4">Green LED</text>
</g>
<g font-size="1.5" fill="#840000">
<text x="301" y="273.8">File: AIS-Converter.kicad_sch</text>
<text x="301" y="271.1">Sheet: /</text>
<text x="301" y="281.2">Size: A3</text>
<text x="323" y="281.2">Date:</text>
<text x="386" y="281.2">Rev:</text>
<text x="301" y="284">KiCad E.D.A. 10.0.4</text>
<text x="386" y="284">Id: 1/8</text>
</g>
<g font-size="1.3" fill="#840000">
<text x="35" y="12">1</text>
<text x="85" y="12">2</text>
<text x="135" y="12">3</text>
<text x="185" y="12">4</text>
<text x="235" y="12">5</text>
<text x="285" y="12">6</text>
<text x="335" y="12">7</text>
<text x="385" y="12">8</text>
<text x="10.3" y="36">A</text>
<text x="408.3" y="36">A</text>
<text x="10.3" y="86">B</text>
<text x="408.2" y="86">B</text>
<text x="10.3" y="136">C</text>
<text x="408.2" y="136">C</text>
<text x="10.3" y="186">D</text>
<text x="408.2" y="186">D</text>
<text x="53.4" y="230.8">5V</text>
<text x="10.3" y="236">E</text>
<text x="49" y="238.2">(8, 10)</text>
<text x="49.5" y="236.2">UART0</text>
<text x="408.3" y="236">E</text>
<text x="52.6" y="243.5">GND</text>
<text x="10.3" y="286">F</text>
<text x="35" y="287">1</text>
<text x="85" y="287">2</text>
<text x="135" y="287">3</text>
<text x="185" y="287">4</text>
<text x="235" y="287">5</text>
<text x="285" y="287">6</text>
<text x="335" y="287">7</text>
<text x="385" y="287">8</text>
<text x="408.3" y="286">F</text>
</g>
<g font-size="1.3" fill="#006464">
<text x="70.6" y="22.6">VP12V</text>
<text x="160.8" y="22.6">VP3V3</text>
<text x="183" y="22.6">VP5V</text>
<text x="29.3" y="27.6">J1</text>
<text x="51.4" y="27.6">D14</text>
<text x="84.5" y="24.6">TP9</text>
<text x="120.6" y="30">Power</text>
<text x="169" y="24.6">TP10</text>
<text x="175.4" y="24.6">TP11</text>
<text x="201.9" y="30">Microcontroller</text>
<text x="254.7" y="24.6">TP5</text>
<text x="259.8" y="24.6">TP6</text>
<text x="264.9" y="24.6">TP7</text>
<text x="270" y="24.6">TP8</text>
<text x="287.8" y="25.1">VP3V3</text>
<text x="295.9" y="30">Modem</text>
<text x="372.9" y="27.6">J6</text>
<text x="24.6" y="30.2">Conn_01x02</text>
<text x="52.6" y="30.2">D</text>
<text x="122.1" y="34">VP12V</text>
<text x="148.7" y="34">VP3V3</text>
<text x="203.4" y="34">3V3</text>
<text x="297.4" y="34">VP3V3</text>
<text x="317.1" y="34">SIM_ANT</text>
<text x="364.5" y="30.2">Conn_Coaxial_Small</text>
<text x="83.9" y="38.6">TP13</text>
<text x="229.3" y="39.1">MODEM_PWR</text>
<text x="297.4" y="39.1">PWR_KEY</text>
<text x="377.7" y="41.6">GND</text>
<text x="38.6" y="45.4">GND</text>
<text x="122.1" y="46.7">VP_USB</text>
<text x="149.9" y="46.7">VP5V</text>
<text x="229.8" y="45.4">MODEM_DTR</text>
<text x="231.1" y="48">MODEM_TX</text>
<text x="297.4" y="45.4">DTR</text>
<text x="297.4" y="48">TXD</text>
<text x="364.5" y="45.4">Conn_Coaxial_Small</text>
<text x="372.9" y="42.9">J7</text>
<text x="230.8" y="50.5">MODEM_RX</text>
<text x="297.4" y="50.5">RXD</text>
<text x="315.4" y="49.2">GNSS_ANT</text>
<text x="122.1" y="54.3">VN_PoE</text>
<text x="122.1" y="56.9">VP_PoE</text>
<text x="297.4" y="54.3">GND</text>
<text x="377.7" y="56.9">GND</text>
<text x="122.1" y="60.7">GND</text>
<text x="289.1" y="65.7">VP3V3</text>
<text x="290.1" y="61.9">GND</text>
<text x="18" y="69.6">USB_C_Receptacle_USB2.0_16P</text>
<text x="31.8" y="67">J2</text>
<text x="114.8" y="69.6">GND</text>
<text x="169" y="70.4">TP14</text>
<text x="175.4" y="70.4">TP15</text>
<text x="181.7" y="70.4">TP16</text>
<text x="188.1" y="70.4">TP17</text>
<text x="254.7" y="70.4">TP3</text>
<text x="259.8" y="70.4">TP4</text>
<text x="295.9" y="69.4">NMEA0183</text>
<text x="37.1" y="74.6">VBUS</text>
<text x="86.8" y="73.4">U13</text>
<text x="86.8" y="75.9">USBLC6-2SC6</text>
<text x="120.6" y="73.2">USB to Serial</text>
<text x="122.1" y="77.2">VP3V3</text>
<text x="297.4" y="73.4">VP3V3</text>
<text x="321.3" y="77.2">TXP</text>
<text x="376.2" y="73.9">J3</text>
<text x="39.1" y="83.5">D+</text>
<text x="39.1" y="78.4">D-</text>
<text x="39.1" y="81">D-</text>
<text x="122.1" y="83.5">USB_DN</text>
<text x="122.1" y="81">USB_DP</text>
<text x="150.8" y="83.5">RXD</text>
<text x="151.1" y="81">TXD</text>
<text x="203.4" y="81">ESP_RXD0</text>
<text x="203.4" y="83.5">ESP_TXD0</text>
<text x="227.6" y="83.5">NMEA0183_RX</text>
<text x="227.9" y="81">NMEA0183_TX</text>
<text x="297.4" y="83.5">RX</text>
<text x="297.4" y="81">TX</text>
<text x="321" y="82.3">RXP</text>
<text x="321.2" y="79.7">TXN</text>
<text x="38.2" y="89.9">CC1</text>
<text x="39.1" y="86.1">D+</text>
<text x="151" y="86.1">DTR</text>
<text x="151.1" y="88.6">RTS</text>
<text x="203.4" y="86.1">CH_DTR</text>
<text x="203.4" y="88.6">CH_RTS</text>
<text x="297.4" y="89.9">GND</text>
<text x="320.9" y="84.8">RXN</text>
<text x="38.2" y="92.4">CC2</text>
<text x="122.1" y="91.1">GND</text>
<text x="372.6" y="90.6">Conn_01x05</text>
<text x="36.9" y="96.2">SBU1</text>
<text x="36.9" y="98.8">SBU2</text>
<text x="61" y="98.8">R1</text>
<text x="61" y="101.3">5k1</text>
<text x="68.6" y="98.8">R2</text>
<text x="68.6" y="101.3">5k1</text>
<text x="114.8" y="100">GND</text>
<text x="35.4" y="102.6">SHIELD</text>
<text x="38.1" y="105.1">GND</text>
<text x="290.1" y="102.6">GND</text>
<text x="365.3" y="106.6">VP12V</text>
<text x="366.3" y="102.6">GND</text>
<text x="48.8" y="111.5">GND</text>
<text x="56.4" y="111.5">GND</text>
<text x="64" y="111.5">GND</text>
<text x="83.1" y="111.5">GND</text>
<text x="123.3" y="109.7">TP12</text>
<text x="181.1" y="109.7">TP1</text>
<text x="187.4" y="109.7">TP2</text>
<text x="255.4" y="109.7">TP20</text>
<text x="261.7" y="109.7">TP21</text>
<text x="289.1" y="112.7">VP3V3</text>
<text x="88.2" y="116.1">PoE-1PoE+1</text>
<text x="142.2" y="118.9">Ethernet PHY</text>
<text x="295.9" y="116.4">NMEA2000</text>
<text x="370.8" y="115.3">D15</text>
<text x="370.8" y="117.8">D</text>
<text x="22.1" y="123.9">U4</text>
<text x="143.7" y="122.9">VP3V3</text>
<text x="165.1" y="125.4">MDIO</text>
<text x="165.8" y="122.9">MDC</text>
<text x="203.4" y="122.9">MDC</text>
<text x="203.4" y="125.4">MDIO</text>
<text x="297.4" y="120.4">VP3V3</text>
<text x="319" y="124.2">CAN_L</text>
<text x="375.9" y="121.1">J8</text>
<text x="143.7" y="129.2">VP3V3_VDDA</text>
<text x="165.1" y="129.2">TXD0</text>
<text x="165.1" y="131.8">TXD1</text>
<text x="203.4" y="129.2">TXD0</text>
<text x="203.4" y="131.8">TXD1</text>
<text x="233.8" y="129.2">CAN_RX</text>
<text x="234.1" y="131.8">CAN_TX</text>
<text x="297.4" y="131.8">RXD</text>
<text x="297.4" y="129.2">TXD</text>
<text x="318.7" y="131.8">CAN_H</text>
<text x="165.1" y="134.3">TXEN</text>
<text x="203.4" y="134.3">TXEN</text>
<text x="379.5" y="134.3">M12A-05PMMR-SF7003</text>
<text x="143.7" y="140.7">RXN</text>
<text x="143.7" y="138.1">RXP</text>
<text x="143.7" y="143.2">TXP</text>
<text x="155" y="143.2">RXER/PHYADD0</text>
<text x="157.1" y="140.7">RXD0/MODE0</text>
<text x="157.1" y="138.1">RXD1/MODE1</text>
<text x="203.4" y="140.7">RXD0</text>
<text x="203.4" y="138.1">RXD1</text>
<text x="297.4" y="138.1">GND</text>
<text x="112.4" y="148.3">R35</text>
<text x="143.7" y="145.8">TXN</text>
<text x="155" y="145.8">CRS_DV/MODE2</text>
<text x="161.8" y="149.6">ETH_CLK</text>
<text x="203.4" y="145.8">CRS_DV</text>
<text x="203.4" y="149.6">ETH_CLK</text>
<text x="291.3" y="149.6">GND</text>
<text x="366.3" y="149.6">GND</text>
<text x="112.5" y="150.8">1k5</text>
<text x="143.7" y="154.6">ETH_ACT_LED</text>
<text x="112.4" y="165.3">R36</text>
<text x="112.5" y="167.8">1k5</text>
<text x="143.7" y="166.1">GND</text>
<text x="143.7" y="162.3">ETH_LINK_LED</text>
<text x="21.9" y="172.9">HY931147C</text>
<text x="129.5" y="168.6">C19</text>
<text x="129.5" y="171.2">22n</text>
<text x="302.3" y="171.2">H1</text>
<text x="302.3" y="173.7">MountingHole_Pad</text>
<text x="326.4" y="171.2">H2</text>
<text x="326.4" y="173.7">MountingHole_Pad</text>
<text x="350.5" y="171.2">H3</text>
<text x="350.5" y="173.7">MountingHole_Pad</text>
<text x="374.7" y="171.2">H4</text>
<text x="374.7" y="173.7">MountingHole_Pad</text>
<text x="91.9" y="182.6">GND</text>
<text x="100.8" y="182.6">GND</text>
<text x="123.7" y="182.6">GND</text>
<text x="297.7" y="186.4">GND</text>
<text x="321.8" y="186.4">GND</text>
<text x="345.9" y="186.4">GND</text>
<text x="370.1" y="186.4">GND</text>
<text x="49.6" y="205.4">VP5V</text>
<text x="59" y="207.5">J4</text>
<text x="160.1" y="208.8">TP18</text>
<text x="166.5" y="208.8">TP19</text>
<text x="58.9" y="214.3">3V3</text>
<text x="58.9" y="211.8">5V</text>
<text x="58.9" y="218.1">GND</text>
<text x="141.6" y="219.4">R51</text>
<text x="142.2" y="222">0R</text>
<text x="151.7" y="219.7">R52</text>
<text x="43.4" y="227.8">U3</text>
<text x="51.3" y="224.5">GND</text>
<text x="68.4" y="225.8">GPIO14/UART_TXD</text>
<text x="152.3" y="222.2">0R</text>
<text x="203.4" y="225.8">AIS_UART0_TX</text>
<text x="68.1" y="228.3">GPIO15/UART_RXD</text>
<text x="203.4" y="228.3">AIS_UART0_RX</text>
<text x="58.5" y="246.8">Raspberry_Pi_40pin_Connector</text>
<text x="203.4" y="251.2">AIS_UART1_TX</text>
<text x="203.4" y="253.7">AIS_PPS</text>
<text x="203.4" y="256.2">AIS_UART1_RX</text>
<text x="42.9" y="259">dAISy-catcher</text>
<text x="203.4" y="261.3">GND</text>
<text x="132.6" y="270.2">GND</text>
<text x="193.5" y="270.2">GND</text>
</g>
<g font-size="1.3" fill="#0000c2">
<text x="302" y="25.4">Check 50ohm impedance for lte and gps JLC stackup JLC04161H-7628</text>
<text x="16.2" y="33.7">12VDC</text>
<text x="17" y="35.8">INPUT</text>
<text x="68.1" y="92.2">5k1</text>
<text x="68.1" y="94.2">(Request 5VDC)</text>
<text x="382.5" y="119.8">1 = GND</text>
<text x="382.5" y="121.9">2 = CAN-H</text>
<text x="382.5" y="123.9">3 = NC</text>
<text x="382.5" y="126">4 = 12V</text>
<text x="382.5" y="128">5 = CAN-L</text>
<text x="127" y="136.1">100ohm diff Z</text>
<text x="175.1" y="136.1">100ohm single ended Z</text>
<text x="34.4" y="173.4">check shield connection! split grounds</text>
<text x="65.5" y="255">Experimental 2x3pin cable for external GPS (PPS)</text>
</g>
<g font-size="1.3" fill="#a90000">
<text x="32.9" y="33">1</text>
<text x="32.9" y="35.5">2</text>
<text x="44.5" y="73.6">A4</text>
<text x="44.5" y="77.4">A7</text>
<text x="85.1" y="76.9" transform="rotate(-90 85.1 76.9)">5</text>
<text x="373.3" y="76.2">1</text>
<text x="44.4" y="80">B7</text>
<text x="44.5" y="82.5">A6</text>
<text x="80.6" y="80">1</text>
<text x="80.6" y="82.5">3</text>
<text x="88.2" y="82.5">4</text>
<text x="88.2" y="80">6</text>
<text x="373.3" y="78.7">2</text>
<text x="373.3" y="81.3">3</text>
<text x="373.3" y="83.8">4</text>
<text x="44.4" y="85.1">B6</text>
<text x="44.5" y="88.9">A5</text>
<text x="85.1" y="87.1" transform="rotate(-90 85.1 87.1)">2</text>
<text x="373.3" y="86.3">5</text>
<text x="44.4" y="91.4">B5</text>
<text x="44.5" y="95.2">A8</text>
<text x="44.3" y="101.6">SH</text>
<text x="44.4" y="97.8">B8</text>
<text x="44.5" y="104.1">A1</text>
<text x="373.3" y="125.7">4</text>
<text x="373.3" y="123.2">5</text>
<text x="373.3" y="130.8">2</text>
<text x="373.3" y="128.2">3</text>
<text x="373.3" y="133.3">1</text>
<text x="56.4" y="213.3">1</text>
<text x="56.4" y="210.8">2</text>
<text x="56.4" y="217.1">6</text>
<text x="86.3" y="227.3">10</text>
<text x="86.9" y="224.8">8</text>
</g>
<g font-size="1.3" fill="#840084">
<text x="342.4" y="33">LTE</text>
<text x="341.9" y="48.2">GPS ANT</text>
<text x="65.3" y="82.5">DP_90R</text>
<text x="65.3" y="80">DP_90R</text>
<text x="379.4" y="132.3">M12 male 5pin A-coded</text>
</g>
<g font-size="1.3" fill="#0f0f0f">
<text x="346.7" y="32.9">ANT</text>
<text x="74.9" y="82.4">DN</text>
<text x="74.9" y="79.9">DP</text>
<text x="129.5" y="128.1">VDDA_3V3</text>
</g>
<g font-size="1.3" fill="#725600">
<text x="295.9" y="58.2">File: modem.kicad_sch</text>
<text x="120.6" y="64.5">File: power.kicad_sch</text>
<text x="120.6" y="95">File: USB-Serial.kicad_sch</text>
<text x="295.9" y="93.7">File: nmea0183.kicad_sch</text>
<text x="295.9" y="142">File: nmea2000.kicad_sch</text>
<text x="142.2" y="169.9">File: ethernet.kicad_sch</text>
<text x="201.9" y="265.2">File: microcontroller.kicad_sch</text>
</g>
<g font-size="1.3" fill="#989898">
<text x="125.8" y="239.7">J5</text>
<text x="121.1" y="242.3">Conn_01x02</text>
</g>
<g font-size="1.3" fill="#aaa">
<text x="129.5" y="245.1">1</text>
<text x="129.5" y="247.6">2</text>
<text x="129.5" y="250.2">3</text>
<text x="129.5" y="252.7">4</text>
<text x="129.5" y="255.2">5</text>
<text x="129.5" y="257.8">6</text>
</g>
<g font-size="1" fill="#a90000">
<text x="83.9" y="129.5">V+</text>
<text x="83.9" y="126.9">V-</text>
<text x="83.1" y="135.8">RXCT</text>
<text x="83.3" y="133.3">RX-</text>
<text x="83.3" y="138.4">RX+</text>
<text x="83.5" y="143.4">TX-</text>
<text x="83.2" y="146">TXCT</text>
<text x="83.5" y="148.5">TX+</text>
<text x="83.9" y="153.6">Y+</text>
<text x="83.8" y="158.7">G+</text>
<text x="83.8" y="161.2">G-</text>
<text x="83.9" y="156.1">Y-</text>
<text x="82.9" y="165">GND1</text>
<text x="82.9" y="167.6">GND2</text>
</g>
<g font-size="1" fill="#840000">
<text x="44.2" y="249.7">3V3</text>
<text x="48.5" y="249.7">TX</text>
<text x="52.2" y="249.7">RX</text>
<text x="44.7" y="253.5">5V</text>
<text x="47.9" y="253.5">PPS GND</text>
</g>
</svg>
